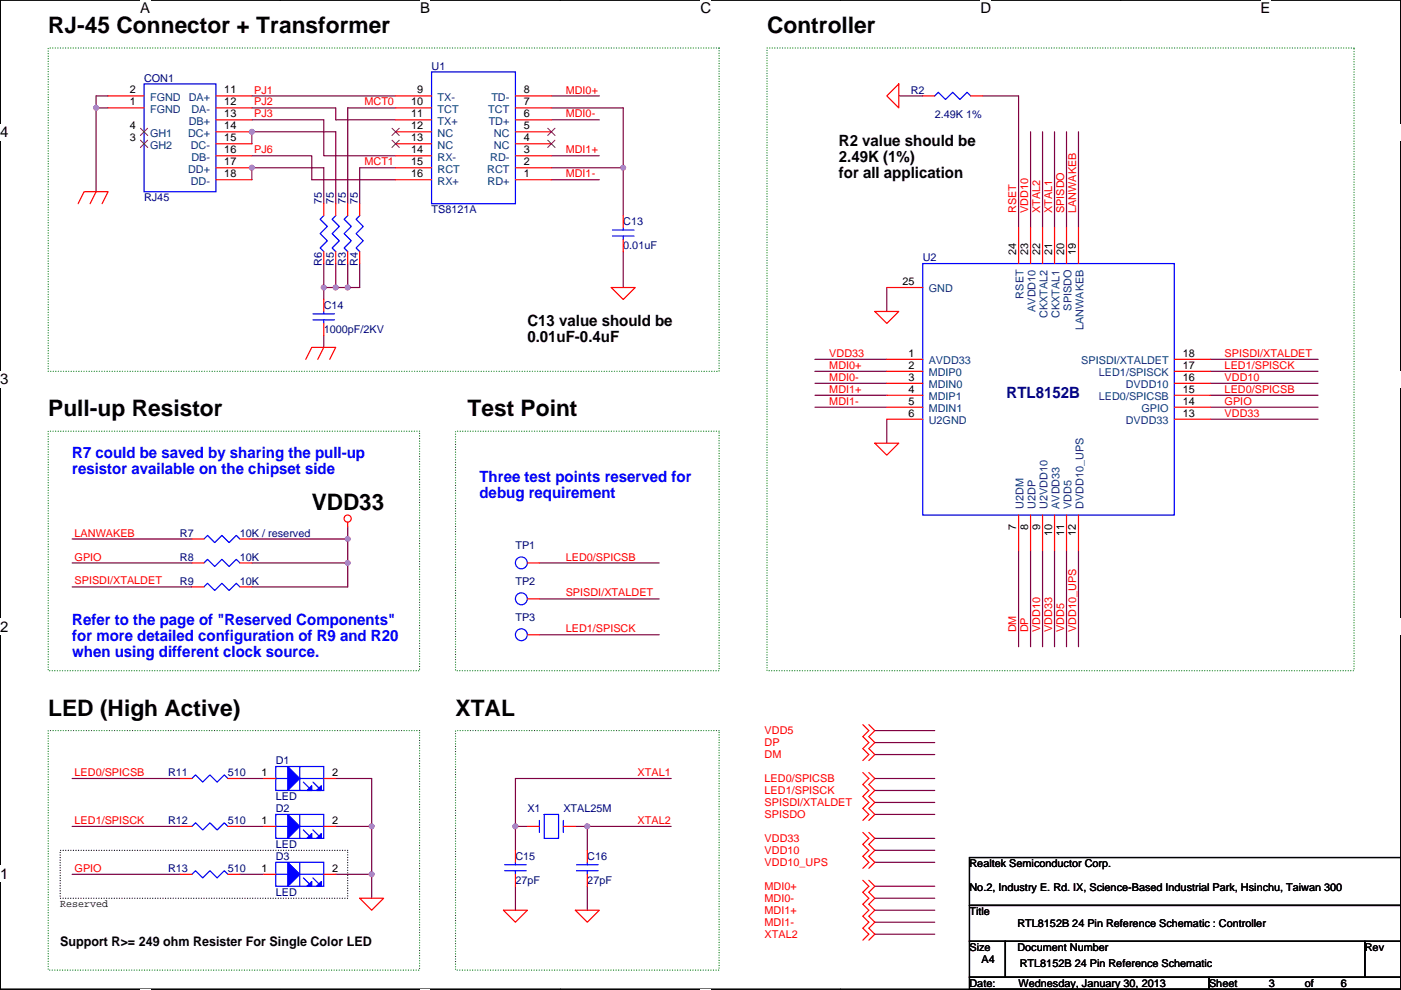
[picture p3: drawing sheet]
<svg xmlns="http://www.w3.org/2000/svg" width="297mm" height="210mm" viewBox="0 0 297 210" stroke-linecap="round" stroke-linejoin="round" font-family="sans-serif">
<path d="M.1 0h296.9v209.8h-296.9z" fill="none" stroke="#000" stroke-width=".25"/>
<g fill="#fff">
<path d="M29.7 0h2.2v3.5h-2.2z"/>
<path d="M29.7 209.8l2.2 .1z"/>
</g>
<path d="M59.4 0h.1M59.4 209.8h.1" fill="none" stroke="#000" stroke-width=".25"/>
<g fill="#fff">
<path d="M89.1 0h2.1v3.5h-2.1z"/>
<path d="M89.1 209.8l2.1 .1z"/>
</g>
<path d="M118.8 0h.1M118.8 209.8h.1" fill="none" stroke="#000" stroke-width=".25"/>
<g fill="#fff">
<path d="M148.5 0h2.3v3.5h-2.3z"/>
<path d="M148.5 209.8l2.3 .1z"/>
</g>
<path d="M178.2 0h.1M178.2 209.8h.1" fill="none" stroke="#000" stroke-width=".25"/>
<g fill="#fff">
<path d="M207.9 0h2.3v3.5h-2.3z"/>
<path d="M207.9 209.8l2.3 .1z"/>
</g>
<path d="M237.6 0h.1M237.6 209.8h.1" fill="none" stroke="#000" stroke-width=".25"/>
<g fill="#fff">
<path d="M267.3 0h2.1v3.5h-2.1z"/>
<path d="M267.3 209.8l2.1 .1z"/>
<path d="M.1 26.2h1.7v3.6h-1.7z"/>
<path d="M297 26.2v3.6z"/>
<path d="M.1 78.7h1.7v3.5h-1.7z"/>
<path d="M297 78.7v3.5z"/>
</g>
<path d="M.1 52.5h.1M297 52.5h.1" fill="none" stroke="#000" stroke-width=".25"/>
<g fill="#fff">
<path d="M.1 131.1h1.7v3.6h-1.7z"/>
<path d="M297 131.1v3.6z"/>
</g>
<path d="M.1 104.9h.1M297 104.9h.1" fill="none" stroke="#000" stroke-width=".25"/>
<g fill="#fff">
<path d="M.1 183.6h1.7v3.5h-1.7z"/>
<path d="M297 183.6v3.5z"/>
</g>
<path d="M.1 157.4h.1M297 157.4h.1M205.5 199.7h7.7v7.6h-7.7zM205.5 181.9h91.5v10.1h-91.5zM205.5 192h91.5v7.7h-91.5zM213.2 199.7h76.2v7.6h-76.2zM289.4 199.7h7.6v7.6h-7.6zM205.5 207.3h50.8v2.5h-50.8zM256.3 207.3h40.7v2.5h-40.7z" fill="none" stroke="#000" stroke-width=".25"/>
<path d="M10.2 10.2h142.3v68.6h-142.3zM162.6 10.2h124.5v132.1h-124.5zM10.2 91.5h78.8v50.8h-78.8zM96.6 91.5h55.9v50.8h-55.9zM10.2 155h78.8v50.8h-78.8zM96.6 155h55.9v50.8h-55.9z" fill="none" stroke="#008000" stroke-width=".25" stroke-dasharray="0 .5"/>
<path d="M12.8 180.4h60.9v10.1h-60.9z" fill="none" stroke="#000" stroke-width=".25" stroke-dasharray="0 .5"/>
<g fill="none" stroke="#800040" stroke-width=".25">
<path d="M20.4 22.9v17.8M22.9 20.3h-2.5v2.6h2.5M53.4 22.9h17.8v2.5h12.7M53.4 25.4h15.2v7.6h15.3M53.4 30.5v-2.5h17.8v15.2M53.4 38.1v-2.5h15.2v7.6M53.4 20.3h30.5M53.4 33h12.7v5.1h17.8M83.9 35.6h-7.6v7.6M83.9 22.9h-10.2v20.3M116.9 22.9h15.2v12.7M116.9 25.4h10.2"/>
<path d="M116.9 33h10.2M116.9 38.1h10.2M116.9 20.3h10.2M116.9 35.6h15.2M132.1 35.6v10.1M190.6 20.3h5M208.3 20.3h7.7v28M218.5 28v20.3M221 28v20.3M223.6 28v20.3M226.1 28v20.3M228.7 28v20.3"/>
<path d="M68.6 55.9v5.1M71.2 55.9v5.1M73.7 55.9v5.1M76.3 55.9v5.1h-2.6M132.1 53.4v7.6M68.6 61h2.6M68.6 71.1v2.6M68.6 61v2.5M71.2 61h2.5M172.8 78.8h15.2M172.8 76.2h15.2M188 61v5.1"/>
<path d="M256.6 78.8h22.9M256.6 76.2h22.9M172.8 81.3h15.2M172.8 83.8h15.2M172.8 86.4h15.2M188 88.9v5.1M256.6 86.4h22.9M256.6 81.3h22.9M256.6 83.8h22.9M256.6 88.9h22.9M15.3 119.4h25.4M15.3 114.3h25.4"/>
<path d="M53.4 114.3h20.3M53.4 119.4h20.3M73.7 111.8v2.5M73.7 119.4v5.1h-20.3M73.7 114.3v5.1M114.4 119.4h25.4M216 116.9v20.3M218.5 116.9v20.3M221 116.9v20.3M223.6 116.9v20.3M226.1 116.9v20.3M228.7 116.9v20.3"/>
<path d="M15.3 124.5h25.4M114.4 127h25.4M114.4 134.6h25.4M185.5 157.5h12.7M185.5 155h12.7M15.3 175.3h22.9M15.3 165.1h22.9M50.9 175.3h5M50.9 165.1h5M71.2 165.1h7.6v20.3M71.2 175.3h7.6M109.3 175.3v5.1"/>
<path d="M109.3 175.3h2.5M122 175.3h2.5M124.5 175.3h17.8M124.5 175.3v5.1M142.3 165.1h-33v10.2M185.5 177.8h12.7M185.5 160h12.7M185.5 170.2h12.7M185.5 172.7h12.7M185.5 165.1h12.7M185.5 167.7h12.7M15.3 185.4h22.9"/>
<path d="M50.9 185.4h5M71.2 185.4h7.6M78.8 185.4v5.1M109.3 188v5.1M124.5 188v5.1M185.5 188h12.7M185.5 190.5h12.7M185.5 193.1h12.7M185.5 195.6h12.7M185.5 180.4h12.7M185.5 198.1h12.7M185.5 182.9h12.7"/>
</g>
<g fill="#f0f" stroke="#f0f" stroke-width=".25">
<circle cx="68.6" cy="61" r=".5"/>
<circle cx="132.1" cy="35.6" r=".5"/>
<circle cx="20.4" cy="22.9" r=".5"/>
<circle cx="73.7" cy="114.3" r=".5"/>
<circle cx="73.7" cy="119.4" r=".5"/>
<circle cx="53.4" cy="35.6" r=".5"/>
<circle cx="53.4" cy="27.9" r=".5"/>
<circle cx="73.7" cy="61" r=".5"/>
<circle cx="71.2" cy="61" r=".5"/>
<circle cx="109.3" cy="175.3" r=".5"/>
<circle cx="124.5" cy="175.3" r=".5"/>
<circle cx="78.8" cy="175.3" r=".5"/>
<circle cx="78.8" cy="185.4" r=".5"/>
</g>
<g fill="none" stroke="#f00" stroke-width=".25">
<path d="M22.9 20.3h7.6M22.9 22.9h7.6M30.5 28h.1M30.5 30.5h.1M45.8 20.3h7.6M45.8 22.9h7.6M45.8 25.4h7.6M45.8 33h7.6M45.8 28h7.6M45.8 30.5h7.6M45.8 35.6h7.6M45.8 38.1h7.6"/>
<path d="M83.9 20.3h7.6M83.9 22.9h7.6M83.9 25.4h7.6M83.9 28h7.6M83.9 30.5h7.6M83.9 33h7.6M83.9 35.6h7.6M83.9 38.1h7.6M109.3 38.1h7.6M109.3 35.6h7.6M109.3 33h7.6M109.3 30.5h7.6"/>
<path d="M109.3 28h7.6M109.3 25.4h7.6M109.3 22.9h7.6M109.3 20.3h7.6M188 20.3l2.6-2.5v5.1zM195.6 20.3h2.6M205.8 20.3h2.5M16.6 43.2l1.2-2.5h5.1l-1.2 2.5M20.4 40.7l-1.3 2.5M68.6 53.4v2.5M68.6 43.2v2.5M71.2 53.4v2.5"/>
<path d="M71.2 43.2v2.5M73.7 53.4v2.5M73.7 43.2v2.5M76.3 53.4v2.5M76.3 43.2v2.5M132.1 45.7v2.6M132.1 50.8v2.6M216 48.3v7.6M218.5 48.3v7.6M221 48.3v7.6M223.6 48.3v7.6M226.1 48.3v7.6"/>
<path d="M228.7 48.3v7.6M64.8 76.2l1.3-2.5h5.1l-1.3 2.5M68.6 73.7l-1.2 2.5M68.6 63.5v2.6M68.6 68.6v2.5M129.6 61h5.1l-2.6 2.5zM185.5 66.1h5.1l-2.6 2.5zM188 76.2h7.6M188 78.8h7.6M188 61h7.6M249 76.2h7.6M249 78.8h7.6"/>
<path d="M185.5 94h5.1l-2.6 2.5zM188 81.3h7.6M188 83.8h7.6M188 86.4h7.6M188 88.9h7.6M249 88.9h7.6M249 86.4h7.6M249 81.3h7.6M249 83.8h7.6M40.7 119.4h2.5M40.7 114.3h2.5M50.9 119.4h2.5"/>
<path d="M50.9 114.3h2.5M73.7 110.8v1M111.8 119.4h2.6M216 109.2v7.7M218.5 109.2v7.7M221 109.2v7.7M223.6 109.2v7.7M226.1 109.2v7.7M228.7 109.2v7.7M40.7 124.5h2.5M50.9 124.5h2.5M111.8 127h2.6"/>
<path d="M111.8 134.6h2.6M182.9 153.7l1.3 1.3-1.3 1.2 1.3 1.3-1.3 1.3 1.3 1.2-1.3 1.3M184.2 153.7l1.3 1.3-1.3 1.2 1.3 1.3-1.3 1.3 1.3 1.2-1.3 1.3M38.2 165.1h2.5M38.2 175.3h2.5M48.3 165.1h2.6M48.3 175.3h2.6M55.9 165.1h2.6M55.9 175.3h2.6M68.6 165.1h2.6M68.6 175.3h2.6M111.8 175.3h2.6"/>
<path d="M119.4 175.3h2.6M182.9 163.9l1.3 1.2-1.3 1.3 1.3 1.3-1.3 1.2 1.3 1.3-1.3 1.3 1.3 1.2-1.3 1.3M182.9 176.6l1.3 1.2-1.3 1.3 1.3 1.3-1.3 1.2 1.3 1.3-1.3 1.3M184.2 163.9l1.3 1.2-1.3 1.3 1.3 1.3-1.3 1.2 1.3 1.3-1.3 1.3 1.3 1.2-1.3 1.3M184.2 176.6l1.3 1.2-1.3 1.3 1.3 1.3-1.3 1.2 1.3 1.3-1.3 1.3M38.2 185.4h2.5M48.3 185.4h2.6M55.9 185.4h2.6M68.6 185.4h2.6M76.3 190.5h5l-2.5 2.6zM106.7 193.1h5.1l-2.5 2.5zM109.3 180.4v2.5"/>
<path d="M109.3 185.4v2.6M122 193.1h5.1l-2.6 2.5zM124.5 180.4v2.5M124.5 185.4v2.6M182.9 186.7l1.3 1.3-1.3 1.3 1.3 1.2-1.3 1.3 1.3 1.3-1.3 1.2 1.3 1.3-1.3 1.3 1.3 1.2-1.3 1.3M184.2 186.7l1.3 1.3-1.3 1.3 1.3 1.2-1.3 1.3 1.3 1.3-1.3 1.2 1.3 1.3-1.3 1.3 1.3 1.2-1.3 1.3"/>
<circle cx="73.7" cy="110" r=".76"/>
</g>
<g fill="none" stroke="#00f" stroke-width=".25">
<path d="M30.5 17.8h15.3v22.9h-15.3zM91.5 15.3h17.8v27.9h-17.8zM198.2 20.3l.7-.7 1.6 1.5 1.5-1.5 1.5 1.5 1.5-1.5 .8 .7M68.6 45.7l-.7 .8 1.5 1.5-1.5 1.6 1.5 1.5-1.5 1.5 .7 .8M71.2 45.7l-.8 .8 1.5 1.5-1.5 1.6 1.5 1.5-1.5 1.5 .8 .8M73.7 45.7l-.7 .8 1.5 1.5-1.5 1.6 1.5 1.5-1.5 1.5 .7 .8M76.3 45.7l-.8 .8 1.5 1.5-1.5 1.6 1.5 1.5-1.5 1.5 .8 .8M129.9 50.1h4.5M129.9 48.8h4.5M132.1 48.3v.5M132.1 50.1v.7M195.6 55.9h53.4v53.3h-53.4z"/>
<path d="M66.4 67.8h4.5M66.4 66.6h4.5M68.6 66.1v.5M68.6 67.8v.8M43.2 119.4l.8-.8 1.5 1.6 1.6-1.6 1.5 1.6 1.5-1.6 .8 .8M43.2 114.3l.8-.7 1.5 1.5 1.6-1.5 1.5 1.5 1.5-1.5 .8 .7M43.2 124.5l.8-.8 1.5 1.5 1.6-1.5 1.5 1.5 1.5-1.5 .8 .8M40.7 165.1l.8-.7 1.5 1.5 1.5-1.5 1.5 1.5 1.6-1.5 .7 .7M40.7 175.3l.8-.8 1.5 1.5 1.5-1.5 1.5 1.5 1.6-1.5 .7 .8M58.5 162.6h10.1v5.1h-10.1zM58.5 172.7h10.1v5.1h-10.1zM58.5 165.1h2.5"/>
<path d="M58.5 175.3h2.5M63.6 162.6v5.1M63.6 165.1h5M63.6 172.7v5.1M63.6 175.3h5M64.3 165.9l1.3 1.3M64.3 176l1.3 1.3M66.4 165.9l1.2 1.3M66.4 176l1.2 1.3M114.4 174v2.6M115.4 172.7h3v5.1h-3zM119.4 174v2.6"/>
<path d="M40.7 185.4l.8-.7 1.5 1.5 1.5-1.5 1.5 1.5 1.6-1.5 .7 .7M58.5 182.9h10.1v5.1h-10.1zM58.5 185.4h2.5M63.6 182.9v5.1M63.6 185.4h5M64.3 186.2l1.3 1.3M66.4 186.2l1.2 1.3M107 184.7h4.6M107 183.4h4.6M109.3 182.9v.5M109.3 184.7v.7M122.2 184.7h4.6"/>
<path d="M122.2 183.4h4.6M124.5 182.9v.5M124.5 184.7v.7"/>
<circle cx="110.5" cy="119.4" r="1.26"/>
<circle cx="110.5" cy="127" r="1.26"/>
<circle cx="110.5" cy="134.6" r="1.26"/>
</g>
<path d="M29.8 27.2l1.5 1.5M29.8 29.7l1.5 1.6M31.3 27.2l-1.5 1.5M31.3 29.7l-1.5 1.6M83.1 27.2l1.6 1.5M83.1 29.7l1.6 1.6M84.6 27.2l-1.5 1.5M84.6 29.7l-1.5 1.6M116.1 29.7l1.6 1.6M116.1 27.2l1.6 1.5M117.7 29.7l-1.6 1.6M117.7 27.2l-1.6 1.5" fill="none" stroke="#804000" stroke-width=".21"/>
<g fill="#00f" stroke="#00f" stroke-width=".25">
<path d="M61 162.6l2.6 2.5-2.6 2.6z" fill-rule="evenodd"/>
<path d="M66.1 166.6v1.1h-1z" fill-rule="evenodd"/>
<path d="M67.1 167.7l1-1.1v1.1z" fill-rule="evenodd"/>
<path d="M61 182.9l2.6 2.5-2.6 2.6z" fill-rule="evenodd"/>
<path d="M66.1 187v1h-1z" fill-rule="evenodd"/>
<path d="M67.1 188l1-1v1z" fill-rule="evenodd"/>
<path d="M61 172.7l2.6 2.6-2.6 2.5z" fill-rule="evenodd"/>
<path d="M65.1 177.8l1-1v1z" fill-rule="evenodd"/>
<path d="M67.1 177.8l1-1v1z" fill-rule="evenodd"/>
</g>
<g font-size="4.8">
<text x="10.2" y="7">RJ-45 Connector + Transformer</text>
<text x="162.6" y="7">Controller</text>
<text x="10.2" y="88.3">Pull-up Resistor</text>
<text x="99.1" y="88.3">Test Point</text>
<text x="66.1" y="108.1">VDD33</text>
<text x="10.2" y="151.8">LED (High Active)</text>
<text x="96.6" y="151.8">XTAL</text>
</g>
<g font-size="3.3">
<text x="177.9" y="31">R2 value should be</text>
<text x="177.9" y="34.4">2.49K (1%)</text>
<text x="177.9" y="37.8">for all application</text>
<text x="111.8" y="69.1">C13 value should be</text>
<text x="111.8" y="72.5">0.01uF-0.4uF</text>
</g>
<text font-size="3.3" fill="#000080" x="213.4" y="84.4">RTL8152B</text>
<g font-size="3.3" fill="#00f">
<text x="15.3" y="97.1">R7 could be saved by sharing the pull-up</text>
<text x="15.3" y="100.5">resistor available on the chipset side</text>
<text x="101.7" y="102.2">Three test points reserved for</text>
<text x="101.7" y="105.6">debug requirement</text>
<text x="15.3" y="132.6">Refer to the page of &quot;Reserved Components&quot;</text>
<text x="15.3" y="136">for more detailed configuration of R9 and R20</text>
<text x="15.3" y="139.4">when using different clock source.</text>
</g>
<g font-size="3.2">
<text x="29.7" y="2.8">A</text>
<text x="89.1" y="2.8">B</text>
<text x="148.5" y="2.8">C</text>
<text x="207.9" y="2.8">D</text>
<text x="267.3" y="2.8">E</text>
<text x=".1" y="29.1">4</text>
<text x=".1" y="81.5">3</text>
<text x=".1" y="134">2</text>
<text x=".1" y="186.4">1</text>
</g>
<text font-size="2.8" x="12.8" y="200.7">Support R&gt;= 249 ohm Resister For Single Color LED</text>
<g font-size="2.3" fill="#000080">
<text x="30.5" y="17.3">CON1</text>
<text x="91.5" y="14.8">U1</text>
<text x="193.1" y="19.9">R2</text>
<text x="198.2" y="24.9">2.49K 1%</text>
<text x="30.5" y="42.7">RJ45</text>
<text x="68.2" y="43.2" transform="rotate(-90 68.2 43.2)">75</text>
<text x="70.8" y="43.2" transform="rotate(-90 70.8 43.2)">75</text>
<text x="73.3" y="43.2" transform="rotate(-90 73.3 43.2)">75</text>
<text x="75.8" y="43.2" transform="rotate(-90 75.8 43.2)">75</text>
<text x="91.5" y="45.3">TS8121A</text>
<text x="132.1" y="47.8">C13</text>
<text x="132.1" y="52.9">0.01uF</text>
<text x="68.2" y="56.4" transform="rotate(-90 68.2 56.4)">R6</text>
<text x="70.8" y="56.4" transform="rotate(-90 70.8 56.4)">R5</text>
<text x="73.3" y="56.4" transform="rotate(-90 73.3 56.4)">R3</text>
<text x="75.8" y="56.4" transform="rotate(-90 75.8 56.4)">R4</text>
<text x="195.6" y="55.4">U2</text>
<text x="68.6" y="65.6">C14</text>
<text x="68.6" y="70.7">1000pF/2KV</text>
<text x="38.2" y="113.8">R7</text>
<text x="50.9" y="113.8">10K / reserved</text>
<text x="38.2" y="118.9">R8</text>
<text x="50.9" y="118.9">10K</text>
<text x="109.3" y="116.4">TP1</text>
<text x="38.2" y="124">R9</text>
<text x="50.9" y="124">10K</text>
<text x="109.3" y="124">TP2</text>
<text x="109.3" y="131.6">TP3</text>
<text x="35.6" y="164.6">R11</text>
<text x="48.3" y="164.6">510</text>
<text x="58.5" y="162.1">D1</text>
<text x="58.5" y="169.7">LED</text>
<text x="58.5" y="172.3">D2</text>
<text x="111.8" y="172.3">X1</text>
<text x="119.4" y="172.3">XTAL25M</text>
<text x="35.6" y="174.8">R12</text>
<text x="48.3" y="174.8">510</text>
<text x="58.5" y="179.9">LED</text>
<text x="35.6" y="185">R13</text>
<text x="48.3" y="185">510</text>
<text x="58.5" y="182.4">D3</text>
<text x="109.3" y="182.4">C15</text>
<text x="124.5" y="182.4">C16</text>
<text x="58.5" y="190">LED</text>
<text x="109.3" y="187.5">27pF</text>
<text x="124.5" y="187.5">27pF</text>
</g>
<g font-size="2.3">
<text x="27.5" y="19.8">2</text>
<text x="27.5" y="22.4">1</text>
<text x="47.6" y="19.8">11</text>
<text x="47.6" y="22.4">12</text>
<text x="87.2" y="22.4">10</text>
<text x="88.5" y="19.8">9</text>
<text x="111.1" y="19.8">8</text>
<text x="111.1" y="22.4">7</text>
<text x="27.5" y="27.4">4</text>
<text x="27.5" y="30">3</text>
<text x="47.6" y="24.9">13</text>
<text x="47.6" y="30">15</text>
<text x="47.6" y="27.4">14</text>
<text x="87.2" y="24.9">11</text>
<text x="87.2" y="27.4">12</text>
<text x="87.2" y="30">13</text>
<text x="111.1" y="30">4</text>
<text x="111.1" y="27.4">5</text>
<text x="111.1" y="24.9">6</text>
<text x="47.6" y="32.5">16</text>
<text x="47.6" y="35.1">17</text>
<text x="87.2" y="32.5">14</text>
<text x="87.2" y="35.1">15</text>
<text x="111.1" y="32.5">3</text>
<text x="111.1" y="35.1">2</text>
<text x="47.6" y="37.6">18</text>
<text x="87.2" y="37.6">16</text>
<text x="111.1" y="37.6">1</text>
<text x="215.4" y="54.1" transform="rotate(-90 215.4 54.1)">24</text>
<text x="218" y="54.1" transform="rotate(-90 218 54.1)">23</text>
<text x="220.5" y="54.1" transform="rotate(-90 220.5 54.1)">22</text>
<text x="223.1" y="54.1" transform="rotate(-90 223.1 54.1)">21</text>
<text x="225.6" y="54.1" transform="rotate(-90 225.6 54.1)">20</text>
<text x="228.1" y="54.1" transform="rotate(-90 228.1 54.1)">19</text>
<text x="191.3" y="60.5">25</text>
<text x="192.6" y="75.7">1</text>
<text x="250.8" y="75.7">18</text>
<text x="192.6" y="80.8">3</text>
<text x="192.6" y="78.2">2</text>
<text x="192.6" y="83.3">4</text>
<text x="250.8" y="83.3">15</text>
<text x="250.8" y="78.2">17</text>
<text x="250.8" y="80.8">16</text>
<text x="192.6" y="85.9">5</text>
<text x="192.6" y="88.4">6</text>
<text x="250.8" y="88.4">13</text>
<text x="250.8" y="85.9">14</text>
<text x="215.4" y="112.3" transform="rotate(-90 215.4 112.3)">7</text>
<text x="218" y="112.3" transform="rotate(-90 218 112.3)">8</text>
<text x="220.5" y="112.3" transform="rotate(-90 220.5 112.3)">9</text>
<text x="223.1" y="113.6" transform="rotate(-90 223.1 113.6)">10</text>
<text x="225.6" y="113.6" transform="rotate(-90 225.6 113.6)">11</text>
<text x="228.1" y="113.6" transform="rotate(-90 228.1 113.6)">12</text>
<text x="55.4" y="164.6">1</text>
<text x="70.4" y="164.6">2</text>
<text x="55.4" y="174.8">1</text>
<text x="70.4" y="174.8">2</text>
<text x="55.4" y="184.9">1</text>
<text x="70.4" y="184.9">2</text>
<text x="205.5" y="183.9">Realtek Semiconductor Corp.</text>
<text x="205.5" y="189">No.2, Industry E. Rd. IX, Science-Based Industrial Park, Hsinchu, Taiwan 300</text>
<text x="12.8" y="192.3">Reserved</text>
<text x="205.5" y="194.1">Title</text>
<text x="215.7" y="196.6">RTL8152B 24 Pin Reference Schematic : Controller</text>
<text x="205.5" y="201.7">Size</text>
<text x="215.7" y="201.7">Document Number</text>
<text x="289.4" y="201.7">Rev</text>
<text x="205.5" y="209.3">Date:</text>
<text x="208.1" y="204.3">A4</text>
<text x="216" y="209.3">Wednesday, January 30, 2013</text>
<text x="216.2" y="205">RTL8152B 24 Pin Reference Schematic</text>
<text x="256.3" y="209.3">Sheet</text>
<text x="269" y="209.3">3</text>
<text x="276.7" y="209.3">of</text>
<text x="284.3" y="209.3">6</text>
</g>
<g font-size="2.3" fill="#004080">
<text x="31.8" y="21.4">FGND</text>
<text x="31.8" y="23.9">FGND</text>
<text x="40" y="21.4">DA+</text>
<text x="40.6" y="23.9">DA-</text>
<text x="92.8" y="21.4">TX-</text>
<text x="92.8" y="23.9">TCT</text>
<text x="103.5" y="23.9">TCT</text>
<text x="104.2" y="21.4">TD-</text>
<text x="31.8" y="29">GH1</text>
<text x="39.9" y="29">DC+</text>
<text x="40" y="26.5">DB+</text>
<text x="92.8" y="26.5">TX+</text>
<text x="92.8" y="29">NC</text>
<text x="103.6" y="26.5">TD+</text>
<text x="104.7" y="29">NC</text>
<text x="31.8" y="31.5">GH2</text>
<text x="40.4" y="31.5">DC-</text>
<text x="40.6" y="34.1">DB-</text>
<text x="92.8" y="31.5">NC</text>
<text x="92.8" y="34.1">RX-</text>
<text x="103.9" y="34.1">RD-</text>
<text x="104.7" y="31.5">NC</text>
<text x="39.9" y="36.6">DD+</text>
<text x="40.4" y="39.2">DD-</text>
<text x="92.8" y="36.6">RCT</text>
<text x="92.8" y="39.2">RX+</text>
<text x="103.3" y="36.6">RCT</text>
<text x="103.4" y="39.2">RD+</text>
<text x="196.9" y="62">GND</text>
<text x="217" y="63.3" transform="rotate(-90 217 63.3)">RSET</text>
<text x="227.2" y="65.9" transform="rotate(-90 227.2 65.9)">SPISDO</text>
<text x="219.6" y="66.2" transform="rotate(-90 219.6 66.2)">AVDD10</text>
<text x="222.1" y="67.5" transform="rotate(-90 222.1 67.5)">CKXTAL2</text>
<text x="224.6" y="67.5" transform="rotate(-90 224.6 67.5)">CKXTAL1</text>
<text x="229.7" y="70" transform="rotate(-90 229.7 70)">LANWAKEB</text>
<text x="196.9" y="77.3">AVDD33</text>
<text x="229.3" y="77.3">SPISDI/XTALDET</text>
<text x="196.9" y="82.3">MDIN0</text>
<text x="196.9" y="79.8">MDIP0</text>
<text x="233" y="79.8">LED1/SPISCK</text>
<text x="238.7" y="82.3">DVDD10</text>
<text x="196.9" y="84.9">MDIP1</text>
<text x="196.9" y="87.4">MDIN1</text>
<text x="196.9" y="90">U2GND</text>
<text x="233" y="84.9">LED0/SPICSB</text>
<text x="238.7" y="90">DVDD33</text>
<text x="242" y="87.4">GPIO</text>
<text x="217" y="108" transform="rotate(-90 217 108)">U2DM</text>
<text x="219.6" y="108" transform="rotate(-90 219.6 108)">U2DP</text>
<text x="222.1" y="108" transform="rotate(-90 222.1 108)">U2VDD10</text>
<text x="224.6" y="108" transform="rotate(-90 224.6 108)">AVDD33</text>
<text x="227.2" y="108" transform="rotate(-90 227.2 108)">VDD5</text>
<text x="229.7" y="108" transform="rotate(-90 229.7 108)">DVDD10_UPS</text>
</g>
<g font-size="2.3" fill="#f00">
<text x="53.9" y="19.8">PJ1</text>
<text x="53.9" y="22.4">PJ2</text>
<text x="77.3" y="22.4">MCT0</text>
<text x="119.9" y="19.8">MDI0+</text>
<text x="53.9" y="24.9">PJ3</text>
<text x="119.9" y="24.9">MDI0-</text>
<text x="53.9" y="32.5">PJ6</text>
<text x="77.3" y="35.1">MCT1</text>
<text x="119.9" y="32.5">MDI1+</text>
<text x="119.9" y="37.6">MDI1-</text>
<text x="215.5" y="45.2" transform="rotate(-90 215.5 45.2)">RSET</text>
<text x="218" y="45.2" transform="rotate(-90 218 45.2)">VDD10</text>
<text x="220.5" y="45.2" transform="rotate(-90 220.5 45.2)">XTAL2</text>
<text x="223.1" y="45.2" transform="rotate(-90 223.1 45.2)">XTAL1</text>
<text x="225.6" y="45.2" transform="rotate(-90 225.6 45.2)">SPISDO</text>
<text x="228.2" y="45.2" transform="rotate(-90 228.2 45.2)">LANWAKEB</text>
<text x="175.8" y="75.7">VDD33</text>
<text x="259.6" y="75.7">SPISDI/XTALDET</text>
<text x="175.8" y="78.3">MDI0+</text>
<text x="175.8" y="80.8">MDI0-</text>
<text x="175.8" y="83.3">MDI1+</text>
<text x="259.6" y="80.8">VDD10</text>
<text x="259.6" y="83.3">LED0/SPICSB</text>
<text x="259.6" y="78.3">LED1/SPISCK</text>
<text x="175.8" y="85.9">MDI1-</text>
<text x="259.6" y="85.9">GPIO</text>
<text x="259.6" y="88.4">VDD33</text>
<text x="15.8" y="113.8">LANWAKEB</text>
<text x="15.8" y="118.9">GPIO</text>
<text x="119.9" y="118.9">LED0/SPICSB</text>
<text x="15.8" y="124">SPISDI/XTALDET</text>
<text x="119.9" y="126.5">SPISDI/XTALDET</text>
<text x="119.9" y="134.1">LED1/SPISCK</text>
<text x="215.5" y="134.1" transform="rotate(-90 215.5 134.1)">DM</text>
<text x="218" y="134.1" transform="rotate(-90 218 134.1)">DP</text>
<text x="220.5" y="134.1" transform="rotate(-90 220.5 134.1)">VDD10</text>
<text x="223.1" y="134.1" transform="rotate(-90 223.1 134.1)">VDD33</text>
<text x="225.6" y="134.1" transform="rotate(-90 225.6 134.1)">VDD5</text>
<text x="228.2" y="134.1" transform="rotate(-90 228.2 134.1)">VDD10_UPS</text>
<text x="162.1" y="155.7">VDD5</text>
<text x="162.1" y="158.3">DP</text>
<text x="162.1" y="160.8">DM</text>
<text x="15.8" y="164.6">LED0/SPICSB</text>
<text x="135.2" y="164.6">XTAL1</text>
<text x="162.1" y="165.9">LED0/SPICSB</text>
<text x="162.1" y="171">SPISDI/XTALDET</text>
<text x="162.1" y="168.4">LED1/SPISCK</text>
<text x="162.1" y="173.5">SPISDO</text>
<text x="15.8" y="174.8">LED1/SPISCK</text>
<text x="135.2" y="174.8">XTAL2</text>
<text x="162.1" y="178.6">VDD33</text>
<text x="15.8" y="184.9">GPIO</text>
<text x="162.1" y="181.1">VDD10</text>
<text x="162.1" y="183.7">VDD10_UPS</text>
<text x="162.1" y="188.8">MDI0+</text>
<text x="162.1" y="191.3">MDI0-</text>
<text x="162.1" y="193.8">MDI1+</text>
<text x="162.1" y="196.4">MDI1-</text>
<text x="162.1" y="198.9">XTAL2</text>
</g>
</svg>
